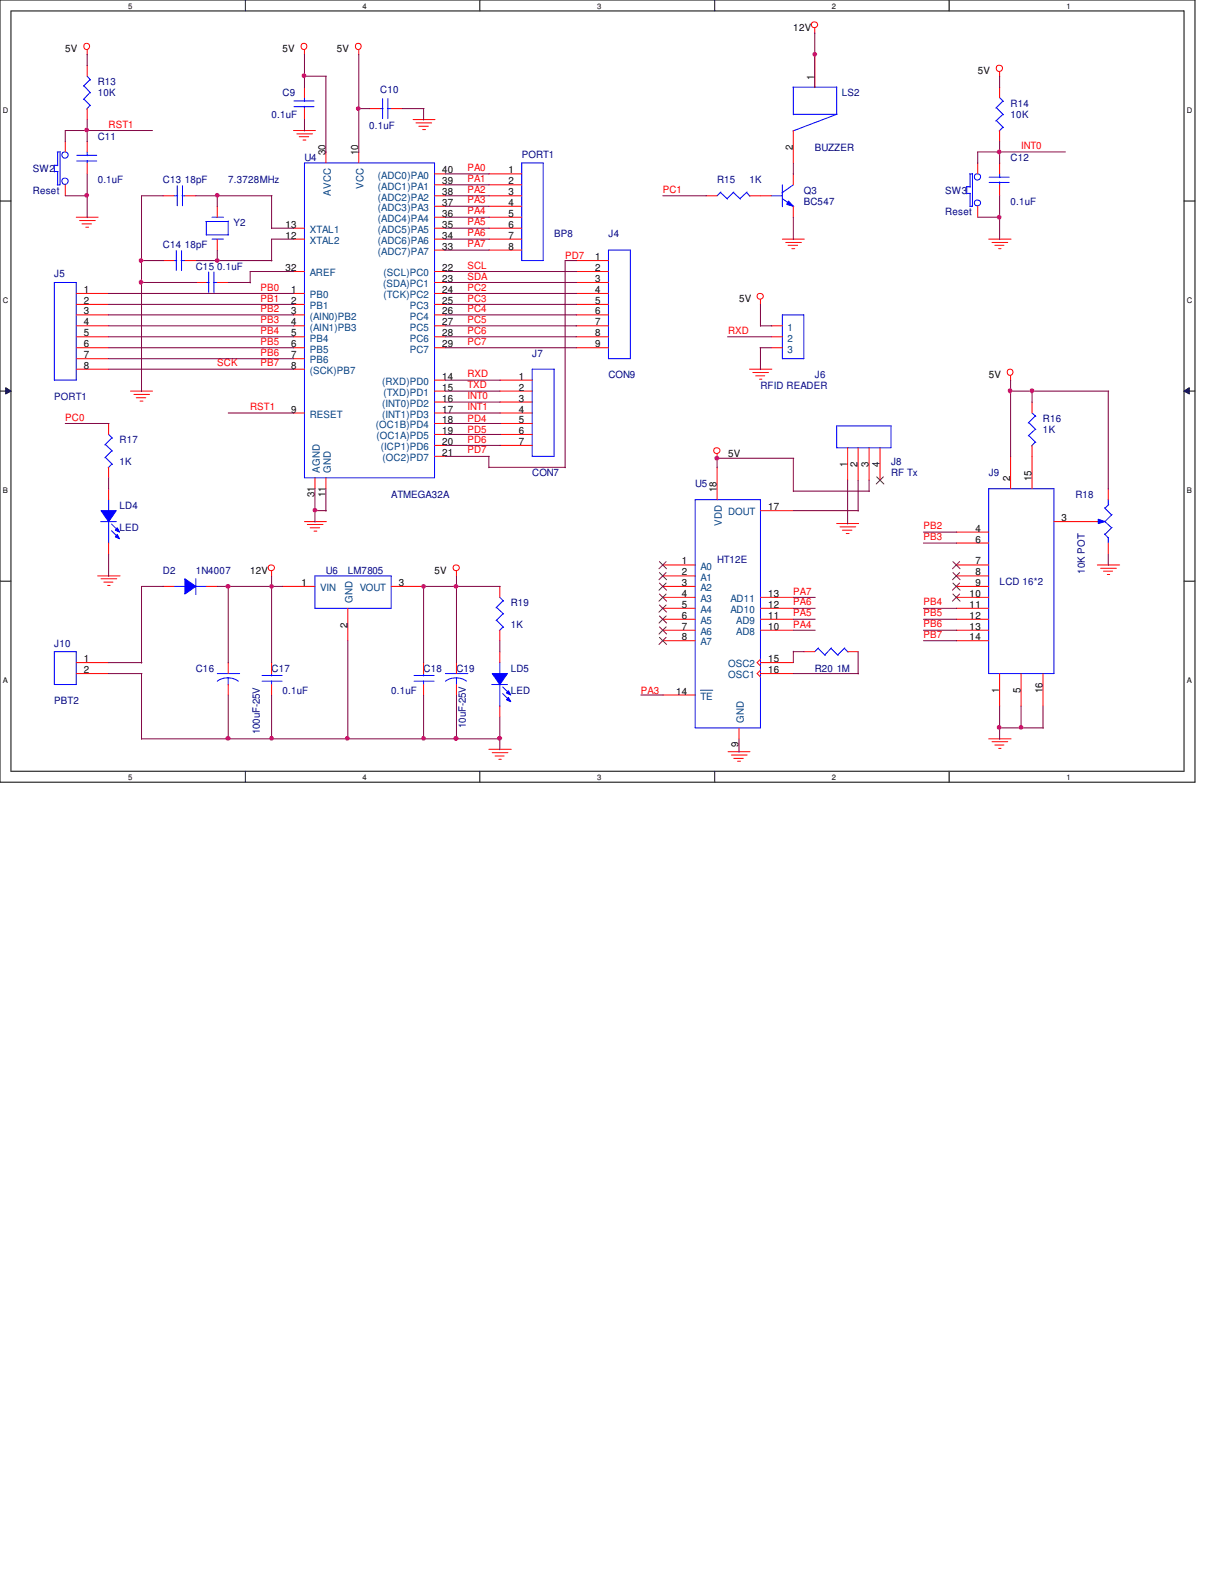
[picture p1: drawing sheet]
<svg xmlns="http://www.w3.org/2000/svg" width="216mm" height="279mm" viewBox="0 0 216 279" stroke-linecap="round" stroke-linejoin="round" font-family="sans-serif">
<path d="M0 0h212.3v139h-212.3zM1.9 1.9h208.5v135.2h-208.5z" fill="none" stroke="#000" stroke-width=".18"/>
<g fill="#fff">
<path d="M22.8 .3h.7v1.5h-.7z"/>
<path d="M22.8 137.3h.7v1.6h-.7z"/>
</g>
<path d="M43.6 0v1.9M43.6 137.1v1.9" fill="none" stroke="#000" stroke-width=".18"/>
<g fill="#fff">
<path d="M64.4 .3h.8v1.5h-.8z"/>
<path d="M64.4 137.3h.8v1.6h-.8z"/>
</g>
<path d="M85.3 0v1.9M85.3 137.1v1.9" fill="none" stroke="#000" stroke-width=".18"/>
<g fill="#fff">
<path d="M106.1 .3h.7v1.5h-.7z"/>
<path d="M106.1 137.3h.7v1.6h-.7z"/>
</g>
<path d="M127 0v1.9M127 137.1v1.9" fill="none" stroke="#000" stroke-width=".18"/>
<g fill="#fff">
<path d="M147.8 .3h.8v1.5h-.8z"/>
<path d="M147.8 137.3h.8v1.6h-.8z"/>
</g>
<path d="M168.7 0v1.9M168.7 137.1v1.9" fill="none" stroke="#000" stroke-width=".18"/>
<g fill="#fff">
<path d="M189.5 .3h.7v1.5h-.7z"/>
<path d="M189.5 137.3h.7v1.6h-.7z"/>
<path d="M.5 18.8h1v1.5h-1z"/>
<path d="M210.9 18.8h1v1.5h-1z"/>
<path d="M.5 52.6h1v1.5h-1z"/>
<path d="M210.9 52.6h1v1.5h-1z"/>
</g>
<path d="M0 35.7h1.9M210.4 35.7h1.9" fill="none" stroke="#000" stroke-width=".18"/>
<g fill="#fff">
<path d="M.5 86.4h.9v1.5h-.9z"/>
<path d="M210.9 86.4h.9v1.5h-.9z"/>
</g>
<path d="M0 69.5h1.9M1 68.9l.9 .6-.9 .5zM210.4 69.5l.9-.6v1.1zM210.4 69.5h1.9" fill="none" stroke="#000" stroke-width=".18"/>
<path d="M1 68.9l.9 .6-.9 .5zM210.4 69.5l.9-.6v1.1z" fill="#000"/>
<g fill="#fff">
<path d="M.5 120.1h.9v1.6h-.9z"/>
<path d="M210.9 120.1h.9v1.6h-.9z"/>
</g>
<path d="M0 103.3h1.9M210.4 103.3h1.9" fill="none" stroke="#000" stroke-width=".18"/>
<g fill="none" stroke="#f00" stroke-width=".18">
<path d="M15.5 8.9v.8M54.1 8.9v.8M63.8 8.9v.8M144.8 5v.9M177.6 12.8v.8M13.5 38.6h3.9M14.1 39.2h2.8M14.6 39.8h1.7M29 34.8h1.9M32.9 34.8h1.9M52.2 23.2h3.8M52.7 23.8h2.8"/>
<path d="M53.2 24.3h1.7M53.8 24.9h.6M73.4 21.3h3.9M73.9 21.8h2.8M74.4 22.4h1.7M75.1 23h.5M13.5 52.2h5.8M13.5 54.1h5.8M13.5 56h5.8M13.5 57.9h5.8M13.5 59.9h5.8M15.2 40.4h.5"/>
<path d="M135.1 53.3v.9M139 42.5h3.9M139.6 43.1h2.8M140 43.6h1.7M140.7 44.2h.5M175.7 42.5h4M176.3 43.1h2.8M176.8 43.6h1.6M177.5 44.2h.4M13.5 65.6h5.8M13.5 61.8h5.8M13.5 63.8h5.8"/>
<path d="M19.3 75.3v1.9M23.2 69.5h3.9M23.8 70.1h2.8M24.2 70.7h1.7M24.9 71.3h.5M133.2 65.6h4M133.8 66.2h2.8M134.3 66.8h1.6M135 67.4h.4M179.6 66.8v.8M19.3 83.1v1.8M54.1 92.7h3.9"/>
<path d="M54.6 93.2h2.8M55.1 93.8h1.7M55.8 94.4h.5M127.4 80.7v.8M148.7 93h3.9M149.3 93.6h2.8M149.7 94.2h1.7M150.4 94.8h.5M17.4 102.4h3.9M17.9 102.9h2.8M18.5 103.5h1.6M19.1 104.1h.5"/>
<path d="M48.3 101.5v.9M50.2 104.2h5.8M61.8 108.1v5.8M69.5 104.2h5.8M81.1 101.5v.9M195 100.4h4M195.6 101h2.8M196.1 101.5h1.6M196.8 102.1h.4M86.9 133.2h3.9M87.5 133.8h2.8M88 134.4h1.6"/>
<path d="M88.6 135h.5M129.4 133.6h3.9M130 134.2h2.8M130.4 134.8h1.7M131.1 135.3h.5M175.7 131.3h4M176.3 131.8h2.8M176.8 132.4h1.6M177.5 133h.4"/>
<circle cx="15.4" cy="8.2" r=".54"/>
<circle cx="54" cy="8.2" r=".54"/>
<circle cx="63.6" cy="8.2" r=".54"/>
<circle cx="144.7" cy="4.4" r=".55"/>
<circle cx="177.6" cy="12.1" r=".57"/>
<circle cx="135.1" cy="52.7" r=".55"/>
<circle cx="179.5" cy="66.2" r=".54"/>
<circle cx="127.4" cy="80.1" r=".55"/>
<circle cx="48.2" cy="100.9" r=".55"/>
<circle cx="81.1" cy="100.9" r=".55"/>
</g>
<g fill="none" stroke="#00f" stroke-width=".18">
<path d="M30.9 34.8h.7M31.5 33v3.6M32.3 34.8h.6M32.4 33v3.6M137 34.8h2M139 35.3l2.1 1.4M139 32.9v3.8M141 32.9l-2.1 1.4M9.7 50.2h3.8v17.4h-3.8zM18.7 79l1.3 1.2M19.3 77.2l.7 .7M19.9 77.8l-1.3 1.3"/>
<path d="M18.7 81.3l1.3 1.3M19.9 80.1l-1.3 1.3M19.9 82.5l-.7 .6M56 102.4h13.5v5.7h-13.5z"/>
</g>
<path d="M140.1 35.7l.9 1-1.2-.4z" fill="#00f"/>
<path d="M140.9 15.5h7.8M141 15.5v4.9M148.7 15.4v4.9l-7.8 3M140.1 35.7l.9 1-1.2-.4zM141 20.3h7.8M175.7 86.9h11.6v32.8h-11.6z" fill="none" stroke="#00f" stroke-width=".18"/>
<g fill="none" stroke="#f00" stroke-width=".18">
<path d="M144.8 9.7v5.8M135.1 34.8h2M141 23.2v5.8M141 30.9v2M141 36.7v1.9M169.9 94.6h5.8M169.9 96.5h5.8M179.6 81.1v5.8M183.4 81.1v5.8M187.3 92.7h5.7M169.9 100.4h5.8M169.9 102.4h5.8"/>
<path d="M169.9 104.2h5.8M169.9 106.2h5.8M169.9 108.1h5.8M169.9 110.1h5.8M169.9 112h5.8M169.9 113.9h5.8M177.6 119.7v5.8M181.4 119.7v5.8M185.3 119.7v5.8"/>
</g>
<path d="M169.3 99.8l1.3 1.3M170.5 99.8l-1.3 1.3M169.3 101.8l1.3 1.2M169.3 103.6l1.3 1.3M169.3 105.6l1.3 1.2M170.5 101.8l-1.3 1.2M170.5 103.6l-1.3 1.3M170.5 105.6l-1.3 1.2" fill="none" stroke="#804000" stroke-width=".18"/>
<path d="M195.2 92.3l1.1 .4-1.1 .3z" fill="#00f"/>
<g fill="none" stroke="#00f" stroke-width=".18">
<path d="M67.6 19.3h.5M68 17.5v3.6M68.8 19.3h.7M68.9 17.5v3.6M30.9 46.3h.5M31.3 44.5v3.6M32.2 46.3h.7M32.3 44.5v3.6M36.7 50.2h.5M37.1 48.3v3.7M37.9 50.2h.7M38 48.3v3.7"/>
<path d="M108.1 44.5h3.9v19.3h-3.9zM139 56h3.8v7.8h-3.8zM182.8 75.1l1.3 1.3M182.8 77.4l1.3 1.3M183.4 73.4l.7 .6M184 73.9l-1.3 1.3M184 76.3l-1.3 1.2M184 78.6l-.7 .6M123.5 88.8h11.6v40.6h-11.6zM194.9 92.7h.5M195.2 92.3l1.1 .4-1.1 .3zM196.3 94.9l.6 .7"/>
<path d="M196.3 92.6l1.2 1.2M196.3 90.3l1.2 1.2M196.9 88.7v1M196.9 95.5v1M197 89.7l-.7 .6M197.6 93.7l-1.3 1.3M197.6 91.4l-1.3 1.3M38.6 119.7h4M75.3 119.7v.4M88.2 108l1.3 1.1M88.2 110.2l1.3 1.3M88.8 106.2l.7 .6"/>
<path d="M88.8 117.8v2M89.4 106.8l-1.3 1.2M89.4 109.1l-1.3 1.2M89.4 111.4l-.7 .7M145.4 115.2l1.2 1.3M145.5 115.1l-.7 .7M147.7 115.2l1.2 1.3M147.7 115.1l-1.1 1.3M150 115.2l.7 .7M150.1 115.1l-1.3 1.3M38.6 121.1a3.2 3.2 0 0 1 3.7 0M40.6 120.5v1.3"/>
<path d="M73.6 121.1h3.5M73.6 120.1h3.5M75.3 121v.7M87.4 121.7h2.8M88.8 121.7v3.9"/>
</g>
<g fill="none" stroke="#f00" stroke-width=".18">
<path d="M65.6 19.3h2M69.5 19.3h2M29 46.3h1.9M32.9 46.3h1.9M34.8 50.2h1.9M38.6 50.2h2M102.4 46.3h5.7M102.4 48.3h5.7M102.4 50.2h5.7M102.4 52.2h5.7M102.4 54.1h5.7M102.4 56h5.7"/>
<path d="M102.4 57.9h5.7M102.4 59.9h5.7M137.1 57.9h1.9M137.1 59.9h1.9M102.4 61.8h5.7M137.1 61.8h1.9M183.4 71.5v1.9M183.4 79.2v1.9M127.4 83.1v5.7M135.1 90.8h5.9M193 92.7h2M196.9 86.9v1.9"/>
<path d="M196.9 96.5v2M40.6 117.8v1.9M75.3 117.8v1.9M88.8 104.2v2M88.8 112v1.9M117.8 100.4h5.7M117.8 102.4h5.7M117.8 104.2h5.7M117.8 106.2h5.7M117.8 108.1h5.7M117.8 110.1h5.7M117.8 112h5.7"/>
<path d="M117.8 113.9h5.7M135.1 106.2h5.9M135.1 108.1h5.9M135.1 110.1h5.9M135.1 112h5.9M135.1 117.2l-.6 .6 .6 .6M135.1 117.8h5.9M135.1 119.1l-.6 .6 .6 .6M135.1 119.7h5.9M142.8 115.8h2M150.6 115.8h1.9M40.6 121.7v1.8"/>
<path d="M75.3 121.7v1.8M117.8 123.5h5.7M131.3 129.4v1.9"/>
</g>
<path d="M124.5 122.7h2.2" fill="none" stroke="#004080" stroke-width=".18"/>
<g fill="none" stroke="#804000" stroke-width=".18">
<path d="M117.2 99.8l1.2 1.3M118.4 99.8l-1.3 1.3M117.2 101.8l1.2 1.2M117.2 103.6l1.2 1.3M117.2 105.6l1.2 1.2M117.2 107.5l1.2 1.3M117.2 109.5l1.2 1.2M117.2 111.4l1.2 1.3M117.2 113.3l1.2 1.3M118.4 101.8l-1.3 1.2M118.4 103.6l-1.3 1.3M118.4 105.6l-1.3 1.2"/>
<path d="M118.4 107.5l-1.3 1.3M118.4 109.5l-1.3 1.2M118.4 111.4l-1.3 1.3M118.4 113.3l-1.3 1.3"/>
</g>
<path d="M87.5 119.7h2.7l-1.4 2z" fill-rule="evenodd" fill="#00f"/>
<path d="M87.5 119.7h2.7l-1.4 2z" fill="none" stroke="#00f" stroke-width=".18"/>
<path d="M90.3 124l.5 .7-.8-.3z" fill-rule="evenodd" fill="#00f"/>
<path d="M90.3 124l.5 .7-.8-.3z" fill="none" stroke="#00f" stroke-width=".18"/>
<path d="M90.3 122.8l.5 .7-.8-.3z" fill-rule="evenodd" fill="#00f"/>
<path d="M175.8 31.5h3.5M175.8 32.4h3.5M177.6 30.9v.7M177.6 32.3v.6M148.7 75.7h9.6v3.9h-9.6zM17.9 92.7h2.8M19.3 88.8v2M19.3 92.7v3.9M89.3 122.1l1.3 1.3M89.3 123.3l1.3 1.2M90.3 122.8l.5 .7-.8-.3z" fill="none" stroke="#00f" stroke-width=".18"/>
<path d="M177.6 29v1.9M177.6 32.9v1.9M150.6 79.6v5.7M152.5 79.6v5.7M154.4 79.6v5.7M156.4 79.6v5.7M88.8 115.8v2M88.8 125.5v1.9" fill="none" stroke="#f00" stroke-width=".18"/>
<path d="M155.8 84.8l1.3 1.2M157 84.8l-1.3 1.2" fill="none" stroke="#804000" stroke-width=".18"/>
<path d="M17.9 90.8h2.8l-1.4 1.9z" fill-rule="evenodd" fill="#00f"/>
<path d="M17.9 90.8h2.8l-1.4 1.9z" fill="none" stroke="#00f" stroke-width=".18"/>
<path d="M20.8 95l.5 .8-.8-.4z" fill-rule="evenodd" fill="#00f"/>
<path d="M20.8 95l.5 .8-.8-.4z" fill="none" stroke="#00f" stroke-width=".18"/>
<path d="M20.8 93.8l.5 .8-.8-.4z" fill-rule="evenodd" fill="#00f"/>
<g fill="none" stroke="#00f" stroke-width=".18">
<path d="M14.9 15.2l1.2 1.3M14.9 17.6l1.2 1.2M15.5 13.5l.6 .7M16 14.1l-1.2 1.2M16 16.4l-1.2 1.3M16 18.7l-.6 .7M177 19.1l1.3 1.3M177.6 17.4l.7 .6M178.2 17.9l-1.2 1.3M9.6 29.4h.6M9.7 29.4v1.2M9.7 30.5h.6"/>
<path d="M10.2 27h.5M10.2 27v2.5M10.2 30.5v2.4M10.7 26.9v6h-.5M36.6 39.4h4M36.7 39.4v2.4M37.7 38.6h2M40.6 39.3v2.4M128 34.2l1.3 1.2M128.1 34.1l-.7 .7M130.3 34.2l1.3 1.2M130.4 34.1l-1.2 1.2"/>
<path d="M132.7 34.2l.6 .7M132.8 34.1l-1.3 1.2M177 21.4l1.3 1.3M178.2 20.3l-1.2 1.2M178.2 22.6l-.7 .7M36.7 41.7h3.9M37.7 42.5h2M94.6 65.6h3.9v15.5h-3.9zM19.8 93.1l1.3 1.3M19.8 94.3l1.3 1.3M20.8 93.8l.5 .8-.8-.4zM9.7 115.8h3.8v5.9h-3.8z"/>
<path d="M30.9 104.2h2M34.8 102.9v2.8M34.8 104.2h1.9M48.3 119.7v.4M46.6 121.1h3.5M46.6 120.1h3.5M48.3 121v.7"/>
<circle cx="11.5" cy="27.5" r=".57"/>
<circle cx="11.5" cy="32.2" r=".57"/>
</g>
<g fill="none" stroke="#f00" stroke-width=".18">
<path d="M15.5 11.6v1.9M15.5 19.3v2M177.6 15.5v1.9M11.6 25.1v1.9M11.6 32.9v1.9M38.6 36.7v1.9M125.5 34.8h1.9M133.2 34.8h1.9M177.6 23.2v1.9M38.6 42.5v2M88.8 67.6h5.8M88.8 69.5h5.8"/>
<path d="M88.8 71.5h5.8M88.8 73.4h5.8M88.8 75.3h5.8M88.8 77.2h5.8M88.8 79.2h5.8M19.3 86.9v1.9M19.3 96.5v2M13.5 117.8h5.8M13.5 119.7h5.8M48.3 117.8v1.9M48.3 121.7v1.8"/>
</g>
<path d="M32.9 102.9l1.9 1.3-1.9 1.4z" fill-rule="evenodd" fill="#00f"/>
<g fill="none" stroke="#00f" stroke-width=".18">
<path d="M52.2 17.9h3.6M52.2 19h3.6M54.1 17.4v.6M54.1 18.9v.4M13.6 27.6h3.6M13.6 28.6h3.6M15.5 27v.7M15.5 28.5v.5M54.1 29h23.1v55.9h-23.1zM92.7 29h3.8v17.3h-3.8zM171.7 33.2h.7M171.8 33.2v1.3"/>
<path d="M171.8 34.4h.7M172.3 30.9h.5M172.4 30.9v2.4M172.4 34.4v2.3M172.8 30.8v5.9h-.5M32.9 102.9l1.9 1.3-1.9 1.4zM79.2 119.7h3.9M79.2 121.1a3.2 3.2 0 0 1 3.7 0M81.1 120.5v1.3"/>
<circle cx="173.7" cy="31.4" r=".57"/>
<circle cx="173.7" cy="36.1" r=".55"/>
</g>
<g fill="none" stroke="#f00" stroke-width=".18">
<path d="M54.1 15.5v1.9M54.1 19.3v2M15.5 25.1v1.9M15.5 29v1.9M57.9 27v2M63.8 27v2M77.2 30.9h2M77.2 32.9h2M77.2 34.8h2M77.2 36.7h2M77.2 38.6h2M86.9 30.9h5.8"/>
<path d="M86.9 32.9h5.8M86.9 34.8h5.8M86.9 36.7h5.8M86.9 38.6h5.8M173.7 29v1.9M173.7 36.7v1.9M52.2 40.6h1.9M52.2 42.5h1.9M52.2 48.3h1.9M52.2 52.2h1.9M52.2 54.1h1.9M52.2 56h1.9"/>
<path d="M52.2 57.9h1.9M52.2 59.9h1.9M77.2 40.6h2M77.2 42.5h2M77.2 48.3h2M77.2 50.2h2M77.2 52.2h2M77.2 54.1h2M77.2 56h2M77.2 57.9h2M77.2 59.9h2M77.2 44.5h2"/>
<path d="M86.9 40.6h5.8M86.9 42.5h5.8M86.9 44.5h5.8M52.2 73.4h1.9M52.2 61.8h1.9M52.2 63.8h1.9M52.2 65.6h1.9M77.2 73.4h2M77.2 67.6h2M77.2 69.5h2M77.2 71.5h2M77.2 75.3h2"/>
<path d="M77.2 77.2h2M77.2 79.2h2M77.2 61.8h2M56 84.9v2M57.9 84.9v2M77.2 81.1h2M29 104.2h1.9M36.7 104.2h1.9M81.1 117.8v1.9M81.1 121.7v1.8"/>
</g>
<g fill="none" stroke="#800040" stroke-width=".18">
<path d="M15.5 9.7v2M54.1 9.6v6M54.1 13.5h3.9M57.9 13.5v13.6M63.8 9.7v17.4M63.8 19.3h1.9M71.5 19.3h3.9M75.3 19.3v2M144.8 5.8v9.8M177.6 13.5v2.1M11.6 34.8h4M15.5 21.3v3.9"/>
<path d="M15.5 30.9v7.8M27.1 23.2h-15.5v2M29 34.8h-3.9v34.8M34.8 34.8h13.5M38.6 34.8v1.9M48.3 34.8v5.8M54.1 21.3v2M79.2 34.8h7.8M79.2 30.9h7.8M79.2 32.9h7.8M79.2 38.6h7.8M79.2 36.7h7.8"/>
<path d="M117.8 34.8h7.8M141 29v2M141 38.6v4M173.7 38.6h4M177.6 25.1v3.9M177.6 34.8v7.8M189.3 27h-15.6v2M19.3 56h32.9M19.3 57.9h32.9M19.3 52.2h32.9M19.3 59.9h32.9M19.3 54.1h32.9"/>
<path d="M25.1 46.3h3.9M25.1 50.2h9.8M34.8 46.3h13.5M38.6 44.5v1.9M40.6 50.2h3.9M48.3 40.6h3.9M52.2 42.5h-3.9v3.9M52.2 48.3h-7.8v2M79.2 42.5h7.8M79.2 56h23.2M79.2 57.9h23.2M79.2 52.2h23.2"/>
<path d="M79.2 59.9h23.2M79.2 40.6h7.8M79.2 54.1h23.2M79.2 50.2h23.2M79.2 44.5h7.8M79.2 48.3h23.2M102.4 46.3h-2v36.8M129.3 59.9h7.8M135.1 57.9h2.1M135.1 54.1v3.9M11.6 75.3h7.8M19.3 61.8h32.9"/>
<path d="M19.3 63.8h32.9M19.3 65.6h32.9M40.6 73.4h11.6M79.2 61.8h23.2M79.2 73.4h9.7M79.2 75.3h9.7M79.2 77.2h9.7M79.2 79.2h9.7M79.2 67.6h9.7M79.2 71.5h9.7M79.2 69.5h9.7M135 61.8h2.1"/>
<path d="M135.1 61.8v3.9M179.6 69.5h17.4M179.6 67.6v13.6M183.4 69.5v2M196.9 69.5v17.5M19.3 84.9v2.1M19.3 98.5v3.9M56 90.8h2M56 86.9v5.9M57.9 86.9v3.9M79.2 81.1h7.8M86.9 81.1v2"/>
<path d="M86.9 83.1h13.6M141 90.8h11.6M141 81.4v6M141 87.3h13.5M141.1 81.4h-13.7v1.7M150.6 85.3v7.8M152.5 85.3v5.5M154.4 85.3v2.1M164.1 96.5h5.9M164.1 94.6h5.9M196.9 98.5v2M19.3 119.7h5.9"/>
<path d="M19.3 117.8h5.9M25.1 119.7v11.7M29 104.2h-3.9v13.7M38.6 104.2h11.7M40.6 104.2v13.7M48.3 102.4v15.5M61.8 113.9v17.5M81.1 102.4v15.5M88.8 113.9v2M88.9 104.2h-13.6v13.7M141 115.7v2.1M141 119.7h11.6"/>
<path d="M141 106.2h3.9M141 108.1h3.9M141 112h3.9M141 110.1h3.9M141 115.8h1.9M152.5 115.8v4M164.1 108.1h5.9M164.1 112h5.9M164.1 110.1h5.9M164.1 113.9h5.9M25.1 131.3h63.8M40.6 123.5v7.9"/>
<path d="M48.3 123.5v7.9M75.3 123.5v7.9M81.1 123.5v7.9M88.8 127.4v5.9M113.9 123.5h4M131.3 131.3v2.4M177.6 125.5v5.9M177.6 129.4h7.8M181.4 125.5v4M185.3 125.5v4"/>
</g>
<circle cx="54" cy="13.5" r=".35" fill="#f0f"/>
<circle cx="54" cy="13.5" r=".35" fill="none" stroke="#f0f" stroke-width=".18"/>
<circle cx="63.7" cy="19.3" r=".35" fill="#f0f"/>
<circle cx="63.7" cy="19.3" r=".35" fill="none" stroke="#f0f" stroke-width=".18"/>
<circle cx="75.3" cy="104.2" r=".35" fill="#f0f"/>
<circle cx="75.3" cy="104.2" r=".35" fill="none" stroke="#f0f" stroke-width=".18"/>
<circle cx="144.8" cy="9.6" r=".35" fill="#f0f"/>
<circle cx="144.8" cy="9.6" r=".35" fill="none" stroke="#f0f" stroke-width=".18"/>
<circle cx="15.4" cy="23.1" r=".35" fill="#f0f"/>
<circle cx="15.4" cy="23.1" r=".35" fill="none" stroke="#f0f" stroke-width=".18"/>
<circle cx="75.3" cy="131.2" r=".35" fill="#f0f"/>
<circle cx="75.3" cy="131.2" r=".35" fill="none" stroke="#f0f" stroke-width=".18"/>
<circle cx="81" cy="131.2" r=".35" fill="#f0f"/>
<circle cx="81" cy="131.2" r=".35" fill="none" stroke="#f0f" stroke-width=".18"/>
<circle cx="40.5" cy="131.2" r=".37" fill="#f0f"/>
<circle cx="40.5" cy="131.2" r=".37" fill="none" stroke="#f0f" stroke-width=".18"/>
<circle cx="48.2" cy="131.2" r=".35" fill="#f0f"/>
<circle cx="48.2" cy="131.2" r=".35" fill="none" stroke="#f0f" stroke-width=".18"/>
<circle cx="56" cy="90.7" r=".35" fill="#f0f"/>
<circle cx="56" cy="90.7" r=".35" fill="none" stroke="#f0f" stroke-width=".18"/>
<circle cx="61.7" cy="131.2" r=".35" fill="#f0f"/>
<circle cx="61.7" cy="131.2" r=".35" fill="none" stroke="#f0f" stroke-width=".18"/>
<circle cx="25" cy="46.3" r=".35" fill="#f0f"/>
<circle cx="25" cy="46.3" r=".35" fill="none" stroke="#f0f" stroke-width=".18"/>
<circle cx="25" cy="50.2" r=".36" fill="#f0f"/>
<circle cx="25" cy="50.2" r=".36" fill="none" stroke="#f0f" stroke-width=".18"/>
<circle cx="15.4" cy="34.7" r=".35" fill="#f0f"/>
<circle cx="15.4" cy="34.7" r=".35" fill="none" stroke="#f0f" stroke-width=".18"/>
<circle cx="81" cy="131.2" r=".35" fill="#f0f"/>
<circle cx="81" cy="131.2" r=".35" fill="none" stroke="#f0f" stroke-width=".18"/>
<circle cx="38.6" cy="34.7" r=".35" fill="#f0f"/>
<circle cx="38.6" cy="34.7" r=".35" fill="none" stroke="#f0f" stroke-width=".18"/>
<circle cx="38.6" cy="46.3" r=".35" fill="#f0f"/>
<circle cx="38.6" cy="46.3" r=".35" fill="none" stroke="#f0f" stroke-width=".18"/>
<circle cx="81" cy="104.2" r=".35" fill="#f0f"/>
<circle cx="81" cy="104.2" r=".35" fill="none" stroke="#f0f" stroke-width=".18"/>
<circle cx="40.5" cy="104.2" r=".37" fill="#f0f"/>
<circle cx="40.5" cy="104.2" r=".37" fill="none" stroke="#f0f" stroke-width=".18"/>
<circle cx="48.2" cy="104.2" r=".35" fill="#f0f"/>
<circle cx="48.2" cy="104.2" r=".35" fill="none" stroke="#f0f" stroke-width=".18"/>
<circle cx="88.8" cy="131.2" r=".37" fill="#f0f"/>
<circle cx="88.8" cy="131.2" r=".37" fill="none" stroke="#f0f" stroke-width=".18"/>
<circle cx="127.4" cy="81.4" r=".37" fill="#f0f"/>
<circle cx="127.4" cy="81.4" r=".37" fill="none" stroke="#f0f" stroke-width=".18"/>
<circle cx="183.4" cy="69.5" r=".36" fill="#f0f"/>
<circle cx="183.4" cy="69.5" r=".36" fill="none" stroke="#f0f" stroke-width=".18"/>
<circle cx="177.5" cy="129.3" r=".35" fill="#f0f"/>
<circle cx="177.5" cy="129.3" r=".35" fill="none" stroke="#f0f" stroke-width=".18"/>
<circle cx="181.4" cy="129.3" r=".35" fill="#f0f"/>
<circle cx="181.4" cy="129.3" r=".35" fill="none" stroke="#f0f" stroke-width=".18"/>
<circle cx="179.5" cy="69.5" r=".36" fill="#f0f"/>
<circle cx="179.5" cy="69.5" r=".36" fill="none" stroke="#f0f" stroke-width=".18"/>
<circle cx="177.5" cy="27" r=".35" fill="#f0f"/>
<circle cx="177.5" cy="27" r=".35" fill="none" stroke="#f0f" stroke-width=".18"/>
<circle cx="177.5" cy="38.6" r=".35" fill="#f0f"/>
<circle cx="177.5" cy="38.6" r=".35" fill="none" stroke="#f0f" stroke-width=".18"/>
<g font-size="1.8">
<text x="141" y="5.5">12V</text>
<text x="11.6" y="9.3">5V</text>
<text x="50.2" y="9.3">5V</text>
<text x="59.9" y="9.3">5V</text>
<text x="144.7" y="14.1" transform="rotate(-90 144.7 14.1)">1</text>
<text x="173.7" y="13.2">5V</text>
<text x="57.8" y="27.6" transform="rotate(-90 57.8 27.6)">30</text>
<text x="63.7" y="27.6" transform="rotate(-90 63.7 27.6)">10</text>
<text x="140.9" y="26.7" transform="rotate(-90 140.9 26.7)">2</text>
<text x="78.6" y="30.8">40</text>
<text x="78.6" y="32.8">39</text>
<text x="78.6" y="34.7">38</text>
<text x="90.3" y="30.8">1</text>
<text x="90.3" y="32.8">2</text>
<text x="90.3" y="34.7">3</text>
<text x="50.7" y="40.5">13</text>
<text x="78.6" y="36.6">37</text>
<text x="78.6" y="38.5">36</text>
<text x="78.6" y="40.5">35</text>
<text x="90.3" y="36.6">4</text>
<text x="90.3" y="38.5">5</text>
<text x="90.3" y="40.5">6</text>
<text x="50.7" y="42.4">12</text>
<text x="78.6" y="42.4">34</text>
<text x="78.6" y="44.4">33</text>
<text x="90.3" y="42.4">7</text>
<text x="90.3" y="44.4">8</text>
<text x="105.7" y="46.2">1</text>
<text x="14.9" y="52.1">1</text>
<text x="50.7" y="48.2">32</text>
<text x="51.7" y="52.1">1</text>
<text x="78.6" y="48.2">22</text>
<text x="78.6" y="50.1">23</text>
<text x="78.6" y="52.1">24</text>
<text x="105.7" y="48.2">2</text>
<text x="105.7" y="50.1">3</text>
<text x="105.7" y="52.1">4</text>
<text x="131.3" y="53.8">5V</text>
<text x="14.9" y="54">2</text>
<text x="14.9" y="55.9">3</text>
<text x="14.9" y="57.8">4</text>
<text x="14.9" y="59.8">5</text>
<text x="51.7" y="54">2</text>
<text x="51.7" y="55.9">3</text>
<text x="51.7" y="57.8">4</text>
<text x="51.7" y="59.8">5</text>
<text x="78.6" y="54">25</text>
<text x="78.6" y="55.9">26</text>
<text x="78.6" y="57.8">27</text>
<text x="78.6" y="59.8">28</text>
<text x="105.7" y="54">5</text>
<text x="105.7" y="55.9">6</text>
<text x="105.7" y="57.8">7</text>
<text x="105.7" y="59.8">8</text>
<text x="14.9" y="61.7">6</text>
<text x="14.9" y="63.7">7</text>
<text x="14.9" y="65.5">8</text>
<text x="51.7" y="61.7">6</text>
<text x="51.7" y="63.7">7</text>
<text x="51.7" y="65.5">8</text>
<text x="78.6" y="61.7">29</text>
<text x="105.7" y="61.7">9</text>
<text x="78.6" y="67.5">14</text>
<text x="78.6" y="69.4">15</text>
<text x="78.6" y="71.4">16</text>
<text x="92.2" y="67.5">1</text>
<text x="92.2" y="69.4">2</text>
<text x="92.2" y="71.4">3</text>
<text x="175.7" y="67.2">5V</text>
<text x="51.7" y="73.3">9</text>
<text x="78.6" y="73.3">17</text>
<text x="78.6" y="75.2">18</text>
<text x="78.6" y="77.1">19</text>
<text x="92.2" y="73.3">4</text>
<text x="92.2" y="75.2">5</text>
<text x="92.2" y="77.1">6</text>
<text x="78.6" y="79.1">20</text>
<text x="78.6" y="81">21</text>
<text x="92.2" y="79.1">7</text>
<text x="129.4" y="81.2">5V</text>
<text x="150.5" y="83.1" transform="rotate(-90 150.5 83.1)">1</text>
<text x="152.4" y="83.1" transform="rotate(-90 152.4 83.1)">2</text>
<text x="154.3" y="83.1" transform="rotate(-90 154.3 83.1)">3</text>
<text x="156.3" y="83.1" transform="rotate(-90 156.3 83.1)">4</text>
<text x="55.9" y="88.4" transform="rotate(-90 55.9 88.4)">31</text>
<text x="57.8" y="88.4" transform="rotate(-90 57.8 88.4)">11</text>
<text x="127.3" y="87.5" transform="rotate(-90 127.3 87.5)">18</text>
<text x="179.5" y="85.5" transform="rotate(-90 179.5 85.5)">2</text>
<text x="183.3" y="85.5" transform="rotate(-90 183.3 85.5)">15</text>
<text x="136.5" y="90.7">17</text>
<text x="173.3" y="94.5">4</text>
<text x="188.6" y="92.6">3</text>
<text x="121.2" y="100.3">1</text>
<text x="173.3" y="96.4">6</text>
<text x="173.3" y="100.3">7</text>
<text x="44.5" y="102">12V</text>
<text x="53.6" y="104.1">1</text>
<text x="70.9" y="104.1">3</text>
<text x="77.2" y="102">5V</text>
<text x="121.2" y="102.3">2</text>
<text x="121.2" y="104.1">3</text>
<text x="121.2" y="106.1">4</text>
<text x="136.5" y="106.1">13</text>
<text x="172.3" y="106.1">10</text>
<text x="173.3" y="102.3">8</text>
<text x="173.3" y="104.1">9</text>
<text x="61.7" y="111.6" transform="rotate(-90 61.7 111.6)">2</text>
<text x="121.2" y="108">5</text>
<text x="121.2" y="110">6</text>
<text x="121.2" y="111.9">7</text>
<text x="121.2" y="113.8">8</text>
<text x="136.5" y="111.9">10</text>
<text x="136.5" y="110">11</text>
<text x="136.5" y="108">12</text>
<text x="172.3" y="108">11</text>
<text x="172.3" y="110">12</text>
<text x="172.3" y="111.9">13</text>
<text x="172.3" y="113.8">14</text>
<text x="14.9" y="117.7">1</text>
<text x="14.9" y="119.6">2</text>
<text x="136.5" y="117.7">15</text>
<text x="136.5" y="119.6">16</text>
<text x="120.1" y="123.4">14</text>
<text x="177.5" y="123.2" transform="rotate(-90 177.5 123.2)">1</text>
<text x="181.4" y="123.2" transform="rotate(-90 181.4 123.2)">5</text>
<text x="185.3" y="123.2" transform="rotate(-90 185.3 123.2)">16</text>
<text x="131.2" y="132.8" transform="rotate(-90 131.2 132.8)">9</text>
</g>
<g font-size="1.8" fill="#000080">
<text x="17.4" y="15.2">R13</text>
<text x="17.4" y="17.1">10K</text>
<text x="50.2" y="17.1">C9</text>
<text x="67.6" y="16.5">C10</text>
<text x="149.6" y="17.1">LS2</text>
<text x="48.3" y="20.9">0.1uF</text>
<text x="65.6" y="22.9">0.1uF</text>
<text x="179.6" y="19">R14</text>
<text x="179.6" y="20.9">10K</text>
<text x="17.4" y="24.8">C11</text>
<text x="54.1" y="28.6">U4</text>
<text x="92.7" y="28.1">PORT1</text>
<text x="144.8" y="26.8">BUZZER</text>
<text x="179.6" y="28.6">C12</text>
<text x="5.8" y="30.6">SW2</text>
<text x="5.8" y="34.5">Reset</text>
<text x="17.4" y="32.5">0.1uF</text>
<text x="29" y="32.5">C13 18pF</text>
<text x="40.6" y="32.5">7.3728MHz</text>
<text x="127.4" y="32.5">R15</text>
<text x="133.2" y="32.5">1K</text>
<text x="142.8" y="34.5">Q3</text>
<text x="168" y="34.5">SW3</text>
<text x="41.5" y="40.2">Y2</text>
<text x="142.8" y="36.4">BC547</text>
<text x="168" y="38.3">Reset</text>
<text x="179.6" y="36.4">0.1uF</text>
<text x="29" y="44.1">C14 18pF</text>
<text x="34.8" y="47.9">C15 0.1uF</text>
<text x="98.5" y="42.2">BP8</text>
<text x="108.1" y="42.2">J4</text>
<text x="9.7" y="49.3">J5</text>
<text x="94.6" y="63.4">J7</text>
<text x="9.7" y="71.1">PORT1</text>
<text x="108.1" y="67.2">CON9</text>
<text x="135.1" y="69.2">RFID READER</text>
<text x="144.8" y="67.2">J6</text>
<text x="185.3" y="75">R16</text>
<text x="185.3" y="76.9">1K</text>
<text x="21.3" y="78.8">R17</text>
<text x="21.3" y="82.7">1K</text>
<text x="158.3" y="82.7">J8</text>
<text x="69.5" y="88.5">ATMEGA32A</text>
<text x="94.6" y="84.7">CON7</text>
<text x="123.5" y="86.5">U5</text>
<text x="158.3" y="84.7">RF Tx</text>
<text x="175.7" y="84.7">J9</text>
<text x="191.1" y="88.5">R18</text>
<text x="21.3" y="90.4">LD4</text>
<text x="21.3" y="94.3">LED</text>
<text x="127.4" y="100.1">HT12E</text>
<text x="192.8" y="101.9" transform="rotate(-90 192.8 101.9)">10K POT</text>
<text x="29" y="102">D2</text>
<text x="34.8" y="102">1N4007</text>
<text x="57.9" y="102">U6</text>
<text x="61.8" y="102">LM7805</text>
<text x="90.8" y="107.8">R19</text>
<text x="177.6" y="104">LCD 16*2</text>
<text x="90.8" y="111.7">1K</text>
<text x="9.7" y="115">J10</text>
<text x="34.8" y="119.4">C16</text>
<text x="48.3" y="119.4">C17</text>
<text x="75.3" y="119.4">C18</text>
<text x="81.1" y="119.4">C19</text>
<text x="90.8" y="119.4">LD5</text>
<text x="144.8" y="119.4">R20 1M</text>
<text x="9.7" y="125.1">PBT2</text>
<text x="50.2" y="123.3">0.1uF</text>
<text x="69.5" y="123.3">0.1uF</text>
<text x="90.8" y="123.3">LED</text>
<text x="46.1" y="130.5" transform="rotate(-90 46.1 130.5)">100uF-25V</text>
<text x="82.8" y="129.4" transform="rotate(-90 82.8 129.4)">10uF-25V</text>
</g>
<g font-size="1.8" fill="#f00">
<text x="19.3" y="22.7">RST1</text>
<text x="181.4" y="26.5">INT0</text>
<text x="83.1" y="34.3">PA2</text>
<text x="83.1" y="30.4">PA0</text>
<text x="83.1" y="32.3">PA1</text>
<text x="117.8" y="34.3">PC1</text>
<text x="83.1" y="42">PA6</text>
<text x="83.1" y="40">PA5</text>
<text x="83.1" y="38.1">PA4</text>
<text x="83.1" y="36.2">PA3</text>
<text x="83.1" y="43.9">PA7</text>
<text x="83.1" y="47.8">SCL</text>
<text x="100.4" y="46.1">PD7</text>
<text x="46.3" y="51.6">PB0</text>
<text x="46.3" y="53.6">PB1</text>
<text x="83.1" y="53.6">PC3</text>
<text x="83.1" y="49.7">SDA</text>
<text x="83.1" y="51.6">PC2</text>
<text x="46.3" y="57.4">PB3</text>
<text x="46.3" y="59.4">PB4</text>
<text x="46.3" y="55.5">PB2</text>
<text x="83.1" y="55.5">PC4</text>
<text x="83.1" y="59.4">PC6</text>
<text x="83.1" y="57.4">PC5</text>
<text x="129.4" y="59.4">RXD</text>
<text x="38.6" y="65.1">SCK</text>
<text x="46.3" y="61.3">PB5</text>
<text x="46.3" y="63.2">PB6</text>
<text x="46.3" y="65.1">PB7</text>
<text x="83.1" y="61.3">PC7</text>
<text x="83.1" y="67.1">RXD</text>
<text x="83.1" y="71">INT0</text>
<text x="83.1" y="69">TXD</text>
<text x="11.6" y="74.8">PC0</text>
<text x="44.4" y="72.9">RST1</text>
<text x="83.1" y="72.9">INT1</text>
<text x="83.1" y="76.9">PD5</text>
<text x="83.1" y="75">PD4</text>
<text x="83.1" y="78.7">PD6</text>
<text x="83.1" y="80.6">PD7</text>
<text x="164.1" y="94.1">PB2</text>
<text x="164.1" y="96">PB3</text>
<text x="141" y="105.7">PA7</text>
<text x="141" y="107.6">PA6</text>
<text x="164.1" y="107.6">PB4</text>
<text x="141" y="111.7">PA4</text>
<text x="141" y="109.6">PA5</text>
<text x="164.1" y="113.4">PB7</text>
<text x="164.1" y="111.5">PB6</text>
<text x="164.1" y="109.6">PB5</text>
<text x="113.9" y="123.3">PA3</text>
</g>
<g font-size="1.8" fill="#004080">
<text x="58.8" y="34.8" transform="rotate(-90 58.8 34.8)">AVCC</text>
<text x="64.6" y="33.6" transform="rotate(-90 64.6 33.6)">VCC</text>
<text x="67.1" y="31.7">(ADC0)PA0</text>
<text x="67.1" y="33.7">(ADC1)PA1</text>
<text x="67.1" y="35.6">(ADC2)PA2</text>
<text x="55" y="41.4">XTAL1</text>
<text x="67.1" y="37.5">(ADC3)PA3</text>
<text x="67.1" y="39.5">(ADC4)PA4</text>
<text x="67.1" y="41.4">(ADC5)PA5</text>
<text x="55" y="43.3">XTAL2</text>
<text x="67.1" y="43.3">(ADC6)PA6</text>
<text x="67.1" y="45.3">(ADC7)PA7</text>
<text x="55" y="49.1">AREF</text>
<text x="55" y="53">PB0</text>
<text x="68.1" y="51.1">(SDA)PC1</text>
<text x="68.2" y="49.1">(SCL)PC0</text>
<text x="68.2" y="53">(TCK)PC2</text>
<text x="55" y="54.9">PB1</text>
<text x="55" y="56.8">(AIN0)PB2</text>
<text x="55" y="58.8">(AIN1)PB3</text>
<text x="72.8" y="54.9">PC3</text>
<text x="72.8" y="56.8">PC4</text>
<text x="72.8" y="58.8">PC5</text>
<text x="140" y="58.8">1</text>
<text x="55" y="60.7">PB4</text>
<text x="55" y="62.7">PB5</text>
<text x="55" y="64.6">PB6</text>
<text x="72.8" y="60.7">PC6</text>
<text x="72.8" y="62.7">PC7</text>
<text x="140" y="60.7">2</text>
<text x="140" y="62.7">3</text>
<text x="55" y="66.5">(SCK)PB7</text>
<text x="67.9" y="68.4">(RXD)PD0</text>
<text x="68.2" y="70.4">(TXD)PD1</text>
<text x="55" y="74.3">RESET</text>
<text x="66.8" y="76.1">(OC1B)PD4</text>
<text x="67.9" y="72.3">(INT0)PD2</text>
<text x="67.9" y="74.3">(INT1)PD3</text>
<text x="56.8" y="84" transform="rotate(-90 56.8 84)">AGND</text>
<text x="58.8" y="84" transform="rotate(-90 58.8 84)">GND</text>
<text x="66.9" y="78.1">(OC1A)PD5</text>
<text x="67.6" y="80">(ICP1)PD6</text>
<text x="68" y="82">(OC2)PD7</text>
<text x="128.3" y="93.5" transform="rotate(-90 128.3 93.5)">VDD</text>
<text x="129.4" y="91.6">DOUT</text>
<text x="124.5" y="101.3">A0</text>
<text x="56.9" y="105.1">VIN</text>
<text x="62.7" y="107.2" transform="rotate(-90 62.7 107.2)">GND</text>
<text x="63.9" y="105.1">VOUT</text>
<text x="124.5" y="103.2">A1</text>
<text x="124.5" y="105.1">A2</text>
<text x="124.5" y="107">A3</text>
<text x="129.8" y="107">AD11</text>
<text x="124.5" y="109">A4</text>
<text x="124.5" y="110.9">A5</text>
<text x="124.5" y="112.9">A6</text>
<text x="129.8" y="109">AD10</text>
<text x="130.8" y="112.9">AD8</text>
<text x="130.8" y="110.9">AD9</text>
<text x="124.5" y="114.7">A7</text>
<text x="129.4" y="118.6">OSC2</text>
<text x="124.5" y="124.4">TE</text>
<text x="129.4" y="120.6">OSC1</text>
<text x="132.2" y="128.4" transform="rotate(-90 132.2 128.4)">GND</text>
</g>
<g font-size="1.4">
<text x="22.8" y="1.5">5</text>
<text x="64.4" y="1.5">4</text>
<text x="106.1" y="1.5">3</text>
<text x="147.8" y="1.5">2</text>
<text x="189.5" y="1.5">1</text>
<text x=".5" y="20.1">D</text>
<text x="210.9" y="20.1">D</text>
<text x=".5" y="53.8">C</text>
<text x="210.9" y="53.8">C</text>
<text x=".5" y="87.6">B</text>
<text x="210.9" y="87.6">B</text>
<text x=".5" y="121.4">A</text>
<text x="210.9" y="121.4">A</text>
<text x="22.8" y="138.6">5</text>
<text x="64.4" y="138.6">4</text>
<text x="106.1" y="138.6">3</text>
<text x="147.8" y="138.6">2</text>
<text x="189.5" y="138.6">1</text>
</g>
</svg>
